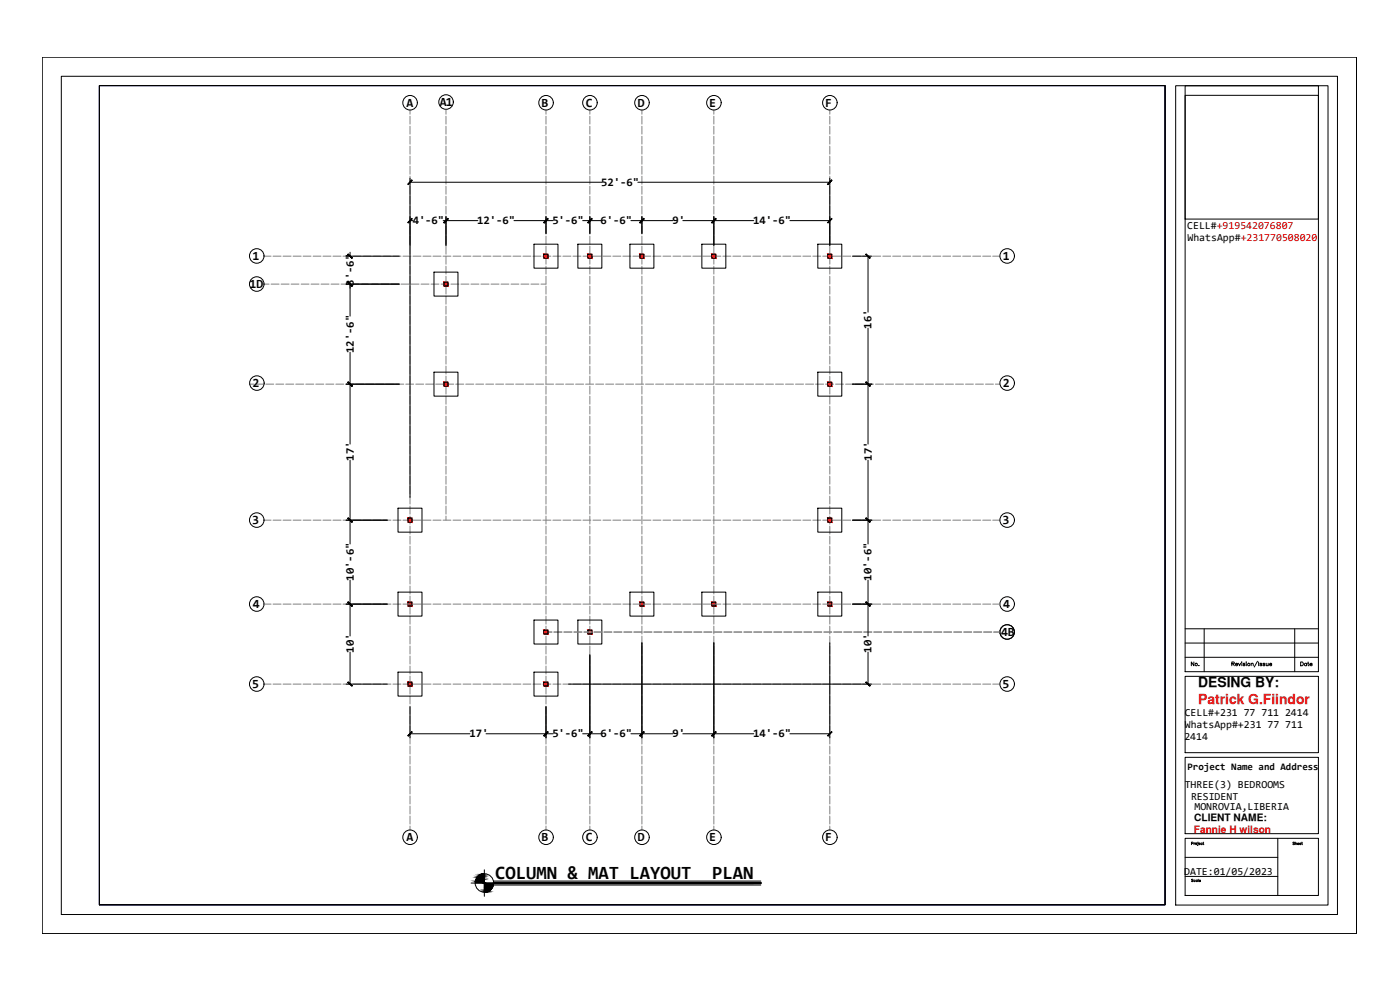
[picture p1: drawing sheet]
<svg xmlns="http://www.w3.org/2000/svg" width="420mm" height="297mm" viewBox="0 0 420 297" stroke-linecap="round" stroke-linejoin="round" font-family="sans-serif">
<!-- layer: A-WIN-SCH -->
<path d="M148.6 265.1h77.5" fill="none" stroke="#000" stroke-width=".3"/>
<!-- layer: 0 -->
<g fill="#000" stroke="#000" stroke-width=".3">
<path d="M144.9 262.2h.5zM145.4 267.6h.9z"/>
<path d="M123.6 54l-1.1 1.4 1.2-1.3zM123.6 54l-1.1 1.4-.1-.2z"/>
<path d="M248.4 55.2l.1 .2 1.1-1.4zM249.6 54l.1 .1-1.2 1.3z"/>
<path d="M104.5 76.2l-.1 .1 1.3 1.1zM104.4 76.3l1.3 1.1-.1 .1z"/>
<path d="M123.6 65.6l-1.1 1.3 1.2-1.2zM122.4 66.7l1.2-1.1-1.1 1.3z"/>
<path d="M133.2 66.7l.1 .2 1.1-1.3zM134.4 65.6l.1 .1-1.2 1.2z"/>
<path d="M134.4 65.6l-1.1 1.3 1.2-1.2zM133.2 66.7l1.2-1.1-1.1 1.3z"/>
<path d="M163.2 66.7l.1 .2 1.1-1.3zM164.4 65.6l.1 .1-1.2 1.2z"/>
<path d="M164.4 65.6l-1.1 1.3 1.2-1.2zM164.4 65.6l-1.1 1.3-.1-.2z"/>
<path d="M176.4 66.7l.1 .2 1.1-1.3zM177.6 65.6l.1 .1-1.2 1.2z"/>
<path d="M177.6 65.6l-1.1 1.3 1.2-1.2zM177.6 65.6l-1.1 1.3-.1-.2z"/>
<path d="M192 66.7l.1 .2 1.1-1.3zM193.2 65.6l.1 .1-1.2 1.2z"/>
<path d="M193.2 65.6l-1.1 1.3 1.2-1.2zM192 66.7l1.2-1.1-1.1 1.3z"/>
<path d="M213.6 66.7l.1 .2 1.1-1.3zM214.8 65.6l.1 .1-1.2 1.2z"/>
<path d="M214.8 65.6l-1.1 1.3 1.2-1.2zM213.6 66.7l1.2-1.1-1.1 1.3z"/>
<path d="M248.4 66.7l.1 .2 1.1-1.3zM249.6 65.6l.1 .1-1.2 1.2z"/>
<path d="M259.8 76.3l1.2 1.2 .1-.1zM260 76.2l1.1 1.2-1.3-1.1z"/>
<path d="M104.4 84.7l1.2 1.2 .1-.1zM104.4 84.7l.1-.1 1.2 1.2z"/>
<path d="M104.4 84.7l1.2 1.2 .1-.1zM104.4 84.7l.1-.1 1.2 1.2z"/>
<path d="M104.4 114.7l1.3 1.1-1.2-1.2zM104.4 114.7l1.3 1.1-.1 .1z"/>
<path d="M104.4 114.7l1.2 1.2 .1-.1zM104.4 114.7l.1-.1 1.2 1.2z"/>
<path d="M260 114.6l-.2 .1 1.3 1.1zM259.8 114.7l1.3 1.1-.1 .1z"/>
<path d="M259.8 114.7l1.2 1.2 .1-.1zM259.8 114.7l.2-.1 1.1 1.2z"/>
<path d="M104.5 155.4l-.1 .1 1.3 1.1zM104.4 155.5l1.3 1.1-.1 .1z"/>
<path d="M104.4 155.5l1.2 1.2 .1-.1zM104.4 155.5l.1-.1 1.2 1.2z"/>
<path d="M260 155.4l-.2 .1 1.3 1.1zM259.8 155.5l1.3 1.1-.1 .1z"/>
<path d="M259.8 155.5l1.2 1.2 .1-.1zM260 155.4l1.1 1.2-1.3-1.1z"/>
<path d="M104.5 180.6l-.1 .1 1.3 1.1zM104.4 180.7l1.3 1.1-.1 .1z"/>
<path d="M104.4 180.7l1.2 1.2 .1-.1zM104.4 180.7l.1-.1 1.2 1.2z"/>
<path d="M260 180.6l-.2 .1 1.3 1.1zM259.8 180.7l1.3 1.1-.1 .1z"/>
<path d="M259.8 180.7l1.2 1.2 .1-.1zM259.8 180.7l.2-.1 1.1 1.2z"/>
<path d="M104.5 204.6l-.1 .1 1.3 1.1zM104.4 204.7l1.3 1.1-.1 .1z"/>
<path d="M123.6 219.5l-1.1 1.3 1.2-1.1zM122.4 220.7l1.2-1.2-1.1 1.3z"/>
<path d="M164.4 219.5l-1.1 1.3 1.2-1.1zM164.4 219.5l-1.1 1.3-.1-.1z"/>
<path d="M177.6 219.5l-1.1 1.3 1.2-1.1zM177.6 219.5l-1.1 1.3-.1-.1z"/>
<path d="M193.2 219.5l-1.1 1.3 1.2-1.1zM192 220.7l1.2-1.2-1.1 1.3z"/>
<path d="M214.8 219.5l-1.1 1.3 1.2-1.1zM213.6 220.7l1.2-1.2-1.1 1.3z"/>
<path d="M260 204.6l-.2 .1 1.3 1.1zM259.8 204.7l1.3 1.1-.1 .1z"/>
<path d="M163.2 220.7l.1 .1 1.1-1.3zM164.4 219.5l.1 .2-1.2 1.1z"/>
<path d="M177.6 219.5l-1.2 1.2 .1 .1zM177.6 219.5l.1 .2-1.2 1.1z"/>
<path d="M192 220.7l.1 .1 1.1-1.3zM193.2 219.5l.1 .2-1.2 1.1z"/>
<path d="M213.6 220.7l.1 .1 1.1-1.3zM214.8 219.5l.1 .2-1.2 1.1z"/>
<path d="M248.4 220.7l.1 .1 1.1-1.3zM249.6 219.5l.1 .2-1.2 1.1z"/>
<path d="M144.9 262.2l.5 .2v-.2zM144.3 262.4l.6-.2 .5 .2z"/>
<path d="M144.3 262.4l1.1 .2v-.2zM143.8 262.6l.5-.2 1.1 .2z"/>
<path d="M143.8 262.6l1.6 .4v-.4zM143.4 263l.4-.4 1.6 .4z"/>
<path d="M143.4 263l2 .4v-.4zM143.4 263l2 .4h-2.3z"/>
<path d="M143.1 263.4l2.3 .5v-.5zM143.1 263.4l2.3 .5h-2.6z"/>
<path d="M142.8 263.9l2.6 .5v-.5zM142.8 263.9l2.6 .5h-2.8z"/>
<path d="M142.6 264.4l2.8 .6v-.6zM142.6 264.4l2.8 .6h-2.8z"/>
<path d="M145.4 267.6l.5 .1zM145.4 267.7h.5z"/>
<path d="M145.4 267.4l.9 .2 .5-.2zM145.4 267.4l.9 .2h-.9z"/>
<path d="M145.4 267.1l1.4 .3 .4-.3zM145.4 267.1l1.4 .3h-1.4z"/>
<path d="M145.4 266.7l1.8 .4 .3-.4zM145.4 266.7l1.8 .4h-1.8z"/>
<path d="M145.4 266.3l2.1 .4 .3-.4zM145.4 266.3l2.1 .4h-2.1z"/>
<path d="M145.4 265.9l2.4 .4 .2-.4zM145.4 265.9l2.4 .4h-2.4z"/>
<path d="M145.4 265.4l2.6 .5 .1-.5zM145.4 265.4l2.6 .5h-2.6z"/>
<path d="M145.4 265l2.7 .4 .1-.4zM145.4 265l2.7 .4h-2.7z"/>
</g>
<g fill="none" stroke="#000" stroke-width=".3">
<path d="M12.7 17.2h394.4v262.9h-394.4zM18.4 22.9h383v251.5h-383zM352.8 25.7h45.8v245.9h-45.8zM355.7 28.6h40v172.9h-40zM355.7 188.7h40M355.7 192.9h40M355.7 197.2h40M358.3 198.6v1.2l-.8-1.2v1.2M359.8 199.7h.1M361.4 188.7v12.8M369.7 199.2l.7-.1v-.4l-.7-.1v1.2M370.1 199.2l.3 .6"/>
<path d="M370.8 199.3h.6a.38 .38 0 0 0-.6-.1 .38 .38 0 0 0 0 .6 .38 .38 0 0 0 .6-.2M371.7 199l.3 .8 .3-.8M372.6 198.7h.1M372.7 199.1v.7M373.7 199.2l-.2-.2-.4 .2 .6 .3-.1 .2-.5-.1M374 198.7h.1M374 199.1v.7M375.5 199.2l.4-.2 .2 .8M375.5 199v.8M377.4 198.4l-1 1.7M377.7 198.6v1.2M378.7 199.2l-.2-.2-.4 .2 .6 .3v.2l-.6-.1"/>
<path d="M379.6 199.2l-.2-.2-.4 .2 .6 .3v.2l-.6-.1M380 199l.1 .7 .5-.2M380.6 199v.8M381 199.3h.7a.34 .34 0 0 0-.4-.3 .34 .34 0 0 0-.3 .3l.2 .4 .5-.1M388.6 188.7v12.8M390.3 198.6h.5a.61 .61 0 0 1 .4 .6 .61 .61 0 0 1-.4 .6h-.5zM392.1 199.2a.37 .37 0 0 0-.5-.1 .37 .37 0 0 0 0 .6 .37 .37 0 0 0 .5-.1M392.1 199v.8M392.4 199h.4M392.6 198.6v.9l.3 .3M393.1 199.3h.7a.38 .38 0 0 0-.5-.2 .38 .38 0 0 0-.2 .5 .38 .38 0 0 0 .6 .1l.1-.1M355.7 202.9h40v22.9h-40z"/>
<path d="M355.7 227.2h40v22.9h-40zM355.7 251.5h40v17.2h-40zM355.7 257.2h27.8M357.6 253.1h.4v-.3l-.4-.1v.7M358.3 252.9v.5M358.6 252.9l-.3 .2M359.5 252.7h.1M359.5 253v.6l-.1 .1M359.8 253.1h.4v-.1a.24 .24 0 0 0-.4 0 .24 .24 0 0 0 .1 .4 .24 .24 0 0 0 .3-.1M360.8 253.1a.23 .23 0 0 0-.3-.1 .23 .23 0 0 0 0 .4 .23 .23 0 0 0 .3-.1M361 252.9h.3M361.1 252.7l.2 .7"/>
<path d="M383.5 251.5v17.2M388.5 252.8l-.4-.1v.3l.4 .3h-.5M388.7 253.1l.4-.1 .1 .4M388.7 252.7v.7M389.4 253.1h.4l-.1-.1a.24 .24 0 0 0-.3 0 .24 .24 0 0 0 .1 .4 .24 .24 0 0 0 .3-.1M390 253.1h.4v-.1a.24 .24 0 0 0-.4 0 .24 .24 0 0 0 .1 .4 .24 .24 0 0 0 .3-.1M390.6 252.9h.3M390.7 252.7l.2 .7M141.4 265h6.8M145.4 261v7.9M148.2 265.5h80.1M148.2 264.4h80.1"/>
<path d="M355.7 263h27.8M358 263.9h-.4l.4 .5h-.4M358.7 264.1h-.1a.25 .25 0 0 0-.3 0 .25 .25 0 0 0 0 .4 .25 .25 0 0 0 .4-.1M359.3 264.1a.25 .25 0 0 0-.4 0 .25 .25 0 0 0 .1 .4 .25 .25 0 0 0 .3-.1M359.3 264.1v.4M359.6 263.8v.7M359.9 264.3h.4l-.1-.2a.24 .24 0 0 0-.3 .3 .24 .24 0 0 0 .4 0"/>
<circle cx="359" cy="199.4" r=".37"/>
<circle cx="374.8" cy="199.4" r=".37"/>
<circle cx="359" cy="253.2" r=".24"/>
<circle cx="145.4" cy="264.9" r="2.77"/>
</g>
<path d="M148.2 265h80.1" fill="none" stroke="#000" stroke-width=".72"/>
<!-- layer: A-G-BEAM -->
<g fill="none" stroke="#808080" stroke-width=".3">
<path d="M123 33v1.3M123 34.9v2.3M123 37.9v2.3M133.8 33v1.3M133.8 34.9v2.3M133.8 37.9v2.3M163.9 33v1.3M163.9 34.9v2.3M163.9 37.9v2.3M177 33v1.3M177 34.9v2.3M177 37.9v2.3"/>
<path d="M192.6 33v1.3M192.6 34.9v2.3M192.6 37.9v2.3M214.2 33v1.3M214.2 34.9v2.3M214.2 37.9v2.3M249 33v1.3M249 34.9v2.3M249 37.9v2.3M123 40.9v2.4M123 43.8v2.5M123 46.8v2.5"/>
<path d="M123 49.9v2.4M123 52.9v2.4M123 55.9v2.4M123 58.9v2.3M133.8 40.9v2.4M133.8 43.8v2.5M133.8 46.8v2.5M133.8 49.9v2.4M133.8 52.9v2.4M133.8 55.9v2.4M133.8 58.9v2.3M163.9 40.9v2.4"/>
<path d="M163.9 43.8v2.5M163.9 46.8v2.5M163.9 49.9v2.4M163.9 52.9v2.4M163.9 55.9v2.4M163.9 58.9v2.3M177 40.9v2.4M177 43.8v2.5M177 46.8v2.5M177 49.9v2.4M177 52.9v2.4M177 55.9v2.4"/>
<path d="M177 58.9v2.3M192.6 40.9v2.4M192.6 43.8v2.5M192.6 46.8v2.5M192.6 49.9v2.4M192.6 52.9v2.4M192.6 55.9v2.4M192.6 58.9v2.3M214.2 40.9v2.4M214.2 43.8v2.5M214.2 46.8v2.5M214.2 49.9v2.4"/>
<path d="M214.2 52.9v2.4M214.2 55.9v2.4M214.2 58.9v2.3M249 40.9v2.4M249 43.8v2.5M249 46.8v2.5M249 49.9v2.4M249 52.9v2.4M249 55.9v2.4M249 58.9v2.3M79.2 76.9h2.2M81.9 76.9h2.5"/>
<path d="M84.9 76.9h2.5M88 76.9h2.4M91 76.9h2.3M94 76.9h2.3M96.9 76.9h2.4M99.9 76.9h2.4M102.9 76.9h2.5M105.9 76.9h2.5M109 76.9h2.4M112 76.9h2.3M115 76.9h2.3M117.9 76.9h2.4"/>
<path d="M120.9 76.9h2.4M123 61.9v2.3M123 64.8v2.5M123 67.8v2.5M123 70.9v2.4M123 73.9v2.4M123 76.9v2.4M123 79.9v2.3M123.9 76.9h2.5M126.9 76.9h2.5M129.9 76.9h2.5M133 76.9h2.3"/>
<path d="M133.8 61.9v2.3M133.8 64.8v2.5M133.8 67.8v2.5M133.8 70.9v2.4M133.8 73.9v2.4M133.8 76.9v2.4M133.8 79.9v2.3M136 76.9h2.3M139 76.9h2.3M141.9 76.9h2.4M144.9 76.9h2.4M147.9 76.9h2.5"/>
<path d="M150.9 76.9h2.5M154 76.9h2.3M157 76.9h2.3M160 76.9h2.3M162.9 76.9h2.4M163.9 61.9v2.3M163.9 64.8v2.5M163.9 67.8v2.5M163.9 70.9v2.4M163.9 73.9v2.4M163.9 76.9v2.4M163.9 79.9v2.3"/>
<path d="M165.9 76.9h2.4M168.9 76.9h2.5M171.9 76.9h2.5M174.9 76.9h2.4M177 61.9v2.3M177 64.8v2.5M177 67.8v2.5M177 70.9v2.4M177 73.9v2.4M177 76.9v2.4M177 79.9v2.3M178 76.9h2.3"/>
<path d="M181 76.9h2.3M183.9 76.9h2.4M186.9 76.9h2.4M189.9 76.9h2.4M192.6 61.9v2.3M192.6 64.8v2.5M192.6 67.8v2.5M192.6 70.9v2.4M192.6 73.9v2.4M192.6 76.9v2.4M192.6 79.9v2.3M192.9 76.9h2.5"/>
<path d="M195.9 76.9h2.5M199 76.9h2.3M202 76.9h2.3M204.9 76.9h2.4M207.9 76.9h2.4M210.9 76.9h2.4M213.9 76.9h2.5M214.2 61.9v2.3M214.2 64.8v2.5M214.2 67.8v2.5M214.2 70.9v2.4M214.2 73.9v2.4"/>
<path d="M214.2 76.9v2.4M214.2 79.9v2.3M216.9 76.9h2.5M219.9 76.9h2.4M223 76.9h2.3M225.9 76.9h2.4M228.9 76.9h2.4M231.9 76.9h2.4M234.9 76.9h2.4M237.9 76.9h2.5M240.9 76.9h2.4M244 76.9h2.3"/>
<path d="M246.9 76.9h2.4M249 61.9v2.3M249 64.8v2.5M249 67.8v2.5M249 70.9v2.4M249 73.9v2.4M249 76.9v2.4M249 79.9v2.3M249.9 76.9h2.4M252.9 76.9h2.4M255.9 76.9h2.4M258.9 76.9h2.5"/>
<path d="M261.9 76.9h2.4M265 76.9h2.3M267.9 76.9h2.4M270.9 76.9h2.4M273.9 76.9h2.4M276.9 76.9h2.4M279.9 76.9h2.4M282.9 76.9h2.4M285.9 76.9h2.4M288.9 76.9h2.4M291.9 76.9h2.4M294.9 76.9h2.4"/>
<path d="M297.9 76.9h2.1M79.2 85.2h1.6M81.4 85.2h2.4M84.4 85.2h2.4M87.4 85.2h2.3M90.4 85.2h2.3M93.3 85.2h2.4M96.3 85.2h2.4M99.3 85.2h2.5M102.3 85.2h2.5M105.4 85.2h2.4M108.4 85.2h2.3"/>
<path d="M111.4 85.2h2.3M114.3 85.2h2.4M117.3 85.2h2.4M120.3 85.2h2.5M123 82.9v2.3M123 85.8v2.5M123 88.8v2.5M123 91.8v2.5M123 94.9v2.4M123 97.9v2.4M123.3 85.2h2.5M126.4 85.2h2.4"/>
<path d="M129.4 85.2h2.3M132.4 85.2h2.3M133.8 82.9v2.3M133.8 85.8v2.5M133.8 88.8v2.5M133.8 91.8v2.5M133.8 94.9v2.4M133.8 97.9v2.4M135.3 85.2h2.4M138.3 85.2h2.4M141.3 85.2h2.4M144.3 85.2h2.5"/>
<path d="M147.3 85.2h2.5M150.4 85.2h2.3M153.4 85.2h2.3M156.3 85.2h2.4M159.3 85.2h2.4M163.9 82.9v2.3h-1.6M163.9 85.8v2.5M163.9 88.8v2.5M163.9 91.8v2.5M163.9 94.9v2.4M163.9 97.9v2.4M177 82.9v2.3"/>
<path d="M177 85.8v2.5M177 88.8v2.5M177 91.8v2.5M177 94.9v2.4M177 97.9v2.4M192.6 82.9v2.3M192.6 85.8v2.5M192.6 88.8v2.5M192.6 91.8v2.5M192.6 94.9v2.4M192.6 97.9v2.4M214.2 82.9v2.3"/>
<path d="M214.2 85.8v2.5M214.2 88.8v2.5M214.2 91.8v2.5M214.2 94.9v2.4M214.2 97.9v2.4M249 82.9v2.3M249 85.8v2.5M249 88.8v2.5M249 91.8v2.5M249 94.9v2.4M249 97.9v2.4M74.9 115.3h1.3"/>
<path d="M76.8 115.3h2.4M79.8 115.3h2.4M82.8 115.3h2.4M85.8 115.3h2.4M88.8 115.3h2.4M91.8 115.3h2.4M94.8 115.3h2.4M97.8 115.3h2.4M100.8 115.3h2.4M103.8 115.3h2.4M106.8 115.3h2.4M109.8 115.3h2.4"/>
<path d="M112.8 115.3h2.4M115.8 115.3h2.4M118.8 115.3h2.4M121.8 115.3h2.3M123 100.9v2.3M123 103.9v2.3M123 106.8v2.4M123 109.8v2.5M123 112.8v2.5M123 115.9v2.4M123 118.9v2.4M124.8 115.3h2.4"/>
<path d="M127.7 115.3h2.5M130.8 115.3h2.4M133.8 115.3h2.4M133.8 100.9v2.3M133.8 103.9v2.3M133.8 106.8v2.4M133.8 109.8v2.5M133.8 112.8v2.5M133.8 115.9v2.4M133.8 118.9v2.4M136.8 115.3h2.4M139.8 115.3h2.4"/>
<path d="M142.8 115.3h2.3M145.8 115.3h2.4M148.7 115.3h2.5M151.8 115.3h2.4M154.8 115.3h2.4M157.8 115.3h2.4M160.8 115.3h2.4M163.8 115.3h2.3M163.9 100.9v2.3M163.9 103.9v2.3M163.9 106.8v2.4M163.9 109.8v2.5"/>
<path d="M163.9 112.8v2.5M163.9 115.9v2.4M163.9 118.9v2.4M166.8 115.3h2.3M169.7 115.3h2.5M172.7 115.3h2.5M175.8 115.3h2.4M177 100.9v2.3M177 103.9v2.3M177 106.8v2.4M177 109.8v2.5M177 112.8v2.5"/>
<path d="M177 115.9v2.4M177 118.9v2.4M178.8 115.3h2.4M181.8 115.3h2.4M184.8 115.3h2.3M187.8 115.3h2.3M190.7 115.3h2.5M192.6 100.9v2.3M192.6 103.9v2.3M192.6 106.8v2.4M192.6 109.8v2.5M192.6 112.8v2.5"/>
<path d="M192.6 115.9v2.4M192.6 118.9v2.4M193.7 115.3h2.5M196.8 115.3h2.4M199.8 115.3h2.4M202.8 115.3h2.4M205.8 115.3h2.3M208.8 115.3h2.3M211.7 115.3h2.5M214.2 100.9v2.3M214.2 103.9v2.3M214.2 106.8v2.4"/>
<path d="M214.2 109.8v2.5M214.2 112.8v2.5M214.2 115.9v2.4M214.2 118.9v2.4M214.7 115.3h2.5M217.7 115.3h2.5M220.8 115.3h2.4M223.8 115.3h2.4M226.8 115.3h2.3M229.8 115.3h2.3M232.7 115.3h2.4M235.7 115.3h2.5"/>
<path d="M238.7 115.3h2.5M241.8 115.3h2.4M244.8 115.3h2.4M247.8 115.3h2.3M249 100.9v2.3M249 103.9v2.3M249 106.8v2.4M249 109.8v2.5M249 112.8v2.5M249 115.9v2.4M249 118.9v2.4M250.8 115.3h2.3"/>
<path d="M253.8 115.3h2.3M256.7 115.3h2.5M259.7 115.3h2.5M262.7 115.3h2.5M265.8 115.3h2.4M268.8 115.3h2.3M271.8 115.3h2.3M274.8 115.3h2.3M277.7 115.3h2.4M280.7 115.3h2.5M283.7 115.3h2.5M286.8 115.3h2.4"/>
<path d="M289.8 115.3h2.3M292.8 115.3h2.3M295.8 115.3h2.3M298.7 115.3h1.3M123 121.9v2.3M123 124.9v2.3M123 127.9v2.3M123 130.8v2.5M123 133.8v2.5M123 136.8v2.5M123 139.9v2.4M133.8 121.9v2.3"/>
<path d="M133.8 124.9v2.3M133.8 127.9v2.3M133.8 130.8v2.5M133.8 133.8v2.5M133.8 136.8v2.5M133.8 139.9v2.4M163.9 121.9v2.3M163.9 124.9v2.3M163.9 127.9v2.3M163.9 130.8v2.5M163.9 133.8v2.5M163.9 136.8v2.5"/>
<path d="M163.9 139.9v2.4M177 121.9v2.3M177 124.9v2.3M177 127.9v2.3M177 130.8v2.5M177 133.8v2.5M177 136.8v2.5M177 139.9v2.4M192.6 121.9v2.3M192.6 124.9v2.3M192.6 127.9v2.3M192.6 130.8v2.5"/>
<path d="M192.6 133.8v2.5M192.6 136.8v2.5M192.6 139.9v2.4M214.2 121.9v2.3M214.2 124.9v2.3M214.2 127.9v2.3M214.2 130.8v2.5M214.2 133.8v2.5M214.2 136.8v2.5M214.2 139.9v2.4M249 121.9v2.3M249 124.9v2.3"/>
<path d="M249 127.9v2.3M249 130.8v2.5M249 133.8v2.5M249 136.8v2.5M249 139.9v2.4M79.2 156.1h2.2M81.9 156.1h2.5M84.9 156.1h2.5M88 156.1h2.4M91 156.1h2.3M94 156.1h2.3M96.9 156.1h2.4"/>
<path d="M99.9 156.1h2.4M102.9 156.1h2.5M105.9 156.1h2.5M109 156.1h2.4M112 156.1h2.3M115 156.1h2.3M117.9 156.1h2.4M120.9 156.1h2.4M123 142.9v2.4M123 145.9v2.3M123 148.9v2.3M123 151.8v2.4"/>
<path d="M123 154.8v2.5M123 157.8v2.5M123.9 156.1h2.5M126.9 156.1h2.5M129.9 156.1h2.5M133 156.1h2.3M133.8 142.9v2.4M133.8 145.9v2.3M133.8 148.9v2.3M133.8 151.8v2.4M133.8 154.8v1.3M136 156.1h2.3"/>
<path d="M139 156.1h2.3M141.9 156.1h2.4M144.9 156.1h2.4M147.9 156.1h2.5M150.9 156.1h2.5M154 156.1h2.3M157 156.1h2.3M160 156.1h2.3M162.9 156.1h2.4M163.9 142.9v2.4M163.9 145.9v2.3M163.9 148.9v2.3"/>
<path d="M163.9 151.8v2.4M163.9 154.8v2.5M163.9 157.8v2.5M165.9 156.1h2.4M168.9 156.1h2.5M171.9 156.1h2.5M174.9 156.1h2.4M177 142.9v2.4M177 145.9v2.3M177 148.9v2.3M177 151.8v2.4M177 154.8v2.5"/>
<path d="M177 157.8v2.5M178 156.1h2.3M181 156.1h2.3M183.9 156.1h2.4M186.9 156.1h2.4M189.9 156.1h2.4M192.6 142.9v2.4M192.6 145.9v2.3M192.6 148.9v2.3M192.6 151.8v2.4M192.6 154.8v2.5M192.6 157.8v2.5"/>
<path d="M192.9 156.1h2.5M195.9 156.1h2.5M199 156.1h2.3M202 156.1h2.3M204.9 156.1h2.4M207.9 156.1h2.4M210.9 156.1h2.4M213.9 156.1h2.5M214.2 142.9v2.4M214.2 145.9v2.3M214.2 148.9v2.3M214.2 151.8v2.4"/>
<path d="M214.2 154.8v2.5M214.2 157.8v2.5M216.9 156.1h2.5M219.9 156.1h2.4M223 156.1h2.3M225.9 156.1h2.4M228.9 156.1h2.4M231.9 156.1h2.4M234.9 156.1h2.4M237.9 156.1h2.5M240.9 156.1h2.4M244 156.1h2.3"/>
<path d="M246.9 156.1h2.4M249 142.9v2.4M249 145.9v2.3M249 148.9v2.3M249 151.8v2.4M249 154.8v2.5M249 157.8v2.5M249.9 156.1h2.4M252.9 156.1h2.4M255.9 156.1h2.4M258.9 156.1h2.5M261.9 156.1h2.4"/>
<path d="M265 156.1h2.3M267.9 156.1h2.4M270.9 156.1h2.4M273.9 156.1h2.4M276.9 156.1h2.4M279.9 156.1h2.4M282.9 156.1h2.4M285.9 156.1h2.4M288.9 156.1h2.4M291.9 156.1h2.4M294.9 156.1h2.4M297.9 156.1h2.1"/>
<path d="M123 160.9v2.4M123 163.9v2.4M123 166.9v2.3M123 169.9v2.3M123 172.8v2.4M123 175.8v2.5M123 178.8v2.5M163.9 160.9v2.4M163.9 163.9v2.4M163.9 166.9v2.3M163.9 169.9v2.3M163.9 172.8v2.4"/>
<path d="M163.9 175.8v2.5M163.9 178.8v2.5M177 160.9v2.4M177 163.9v2.4M177 166.9v2.3M177 169.9v2.3M177 172.8v2.4M177 175.8v2.5M177 178.8v2.5M192.6 160.9v2.4M192.6 163.9v2.4M192.6 166.9v2.3"/>
<path d="M192.6 169.9v2.3M192.6 172.8v2.4M192.6 175.8v2.5M192.6 178.8v2.5M214.2 160.9v2.4M214.2 163.9v2.4M214.2 166.9v2.3M214.2 169.9v2.3M214.2 172.8v2.4M214.2 175.8v2.5M214.2 178.8v2.5M249 160.9v2.4"/>
<path d="M249 163.9v2.4M249 166.9v2.3M249 169.9v2.3M249 172.8v2.4M249 175.8v2.5M249 178.8v2.5M79.2 181.3h2.2M81.9 181.3h2.5M84.9 181.3h2.5M88 181.3h2.4M91 181.3h2.3M94 181.3h2.3"/>
<path d="M96.9 181.3h2.4M99.9 181.3h2.4M102.9 181.3h2.5M105.9 181.3h2.5M109 181.3h2.4M112 181.3h2.3M115 181.3h2.3M117.9 181.3h2.4M120.9 181.3h2.4M123 181.8v2.5M123 184.9v2.4M123 187.9v2.3"/>
<path d="M123 190.9v2.3M123 193.8v2.4M123 196.8v2.4M123 199.8v2.5M123.9 181.3h2.5M126.9 181.3h2.5M129.9 181.3h2.5M133 181.3h2.3M136 181.3h2.3M139 181.3h2.3M141.9 181.3h2.4M144.9 181.3h2.4"/>
<path d="M147.9 181.3h2.5M150.9 181.3h2.5M154 181.3h2.3M157 181.3h2.3M160 181.3h2.3M162.9 181.3h2.4M163.9 181.8v2.5M163.9 184.9v2.4M163.9 187.9v2.3M163.9 190.9v2.3M163.9 193.8v2.4M163.9 196.8v2.4"/>
<path d="M163.9 199.8v2.5M163.9 189.6h1.7M165.9 181.3h2.4M166.2 189.6h2.4M168.9 181.3h2.5M169.2 189.6h2.4M171.9 181.3h2.5M172.2 189.6h2.5M174.9 181.3h2.4M175.2 189.6h2.5M177 181.8v2.5M177 184.9v2.4"/>
<path d="M177 187.9v2.3M177 190.9v2.3M177 193.8v2.4M177 196.8v2.4M177 199.8v2.5M178 181.3h2.3M178.3 189.6h2.3M181 181.3h2.3M181.3 189.6h2.3M183.9 181.3h2.4M184.2 189.6h2.4M186.9 181.3h2.4"/>
<path d="M187.2 189.6h2.4M189.9 181.3h2.4M190.2 189.6h2.4M192.6 181.8v2.5M192.6 184.9v2.4M192.6 187.9v2.3M192.6 190.9v2.3M192.6 193.8v2.4M192.6 196.8v2.4M192.6 199.8v2.5M192.9 181.3h2.5M193.2 189.6h2.5"/>
<path d="M195.9 181.3h2.5M196.2 189.6h2.5M199 181.3h2.3M199.2 189.6h2.4M202 181.3h2.3M202.3 189.6h2.3M204.9 181.3h2.4M205.2 189.6h2.4M207.9 181.3h2.4M208.2 189.6h2.4M210.9 181.3h2.4M211.2 189.6h2.4"/>
<path d="M213.9 181.3h2.5M214.2 181.8v2.5M214.2 184.9v2.4M214.2 187.9v2.3M214.2 190.9v2.3M214.2 193.8v2.4M214.2 196.8v2.4M214.2 199.8v2.5M214.2 189.6h2.4M216.9 181.3h2.5M217.2 189.6h2.5M219.9 181.3h2.4"/>
<path d="M220.2 189.6h2.4M223 181.3h2.3M223.3 189.6h2.3M225.9 181.3h2.4M226.2 189.6h2.4M228.9 181.3h2.4M229.2 189.6h2.4M231.9 181.3h2.4M232.2 189.6h2.4M234.9 181.3h2.4M235.2 189.6h2.4M237.9 181.3h2.5"/>
<path d="M238.2 189.6h2.5M240.9 181.3h2.4M241.2 189.6h2.4M244 181.3h2.3M244.2 189.6h2.4M246.9 181.3h2.4M247.3 189.6h2.3M249 181.8v2.5M249 184.9v2.4M249 187.9v2.3M249 190.9v2.3M249 193.8v2.4"/>
<path d="M249 196.8v2.4M249 199.8v2.5M249.9 181.3h2.4M250.2 189.6h2.4M252.9 181.3h2.4M253.2 189.6h2.4M255.9 181.3h2.4M256.2 189.6h2.4M258.9 181.3h2.5M259.2 189.6h2.4M261.9 181.3h2.4M262.2 189.6h2.4"/>
<path d="M265 181.3h2.3M265.2 189.6h2.4M267.9 181.3h2.4M268.3 189.6h2.3M270.9 181.3h2.4M271.2 189.6h2.4M273.9 181.3h2.4M274.2 189.6h2.4M276.9 181.3h2.4M277.2 189.6h2.4M279.9 181.3h2.4M280.2 189.6h2.4"/>
<path d="M282.9 181.3h2.4M283.2 189.6h2.4M285.9 181.3h2.4M286.2 189.6h2.4M288.9 181.3h2.4M289.2 189.6h2.4M291.9 181.3h2.4M292.2 189.6h2.4M294.9 181.3h2.4M295.2 189.6h2.4M297.9 181.3h2.1M298.2 189.6h1.8"/>
<path d="M79.2 205.3h2.2M81.9 205.3h2.5M84.9 205.3h2.5M88 205.3h2.4M91 205.3h2.3M94 205.3h2.3M96.9 205.3h2.4M99.9 205.3h2.4M102.9 205.3h2.5M105.9 205.3h2.5M109 205.3h2.4M112 205.3h2.3"/>
<path d="M115 205.3h2.3M117.9 205.3h2.4M120.9 205.3h2.4M123 202.8v2.5M123 205.9v2.4M123 208.9v2.3M123 211.9v2.3M123 214.9v2.3M123 217.8v2.4M123.9 205.3h2.5M126.9 205.3h2.5M129.9 205.3h2.5"/>
<path d="M133 205.3h2.3M136 205.3h2.3M139 205.3h2.3M141.9 205.3h2.4M144.9 205.3h2.4M147.9 205.3h2.5M150.9 205.3h2.5M154 205.3h2.3M157 205.3h2.3M160 205.3h2.3M162.9 205.3h2.4M163.9 202.8v2.5"/>
<path d="M163.9 205.9v2.4M163.9 208.9v2.3M163.9 211.9v2.3M163.9 214.9v2.3M163.9 217.8v2.4M165.9 205.3h2.4M168.9 205.3h2.5M171.9 205.3h2.5M174.9 205.3h2.4M177 202.8v2.5M177 205.9v2.4M177 208.9v2.3"/>
<path d="M177 211.9v2.3M177 214.9v2.3M177 217.8v2.4M178 205.3h2.3M181 205.3h2.3M183.9 205.3h2.4M186.9 205.3h2.4M189.9 205.3h2.4M192.6 202.8v2.5M192.6 205.9v2.4M192.6 208.9v2.3M192.6 211.9v2.3"/>
<path d="M192.6 214.9v2.3M192.6 217.8v2.4M192.9 205.3h2.5M195.9 205.3h2.5M199 205.3h2.3M202 205.3h2.3M204.9 205.3h2.4M207.9 205.3h2.4M210.9 205.3h2.4M213.9 205.3h2.5M214.2 202.8v2.5M214.2 205.9v2.4"/>
<path d="M214.2 208.9v2.3M214.2 211.9v2.3M214.2 214.9v2.3M214.2 217.8v2.4M216.9 205.3h2.5M219.9 205.3h2.4M223 205.3h2.3M225.9 205.3h2.4M228.9 205.3h2.4M231.9 205.3h2.4M234.9 205.3h2.4M237.9 205.3h2.5"/>
<path d="M240.9 205.3h2.4M244 205.3h2.3M246.9 205.3h2.4M249 202.8v2.5M249 205.9v2.4M249 208.9v2.3M249 211.9v2.3M249 214.9v2.3M249 217.8v2.4M249.9 205.3h2.4M252.9 205.3h2.4M255.9 205.3h2.4"/>
<path d="M258.9 205.3h2.5M261.9 205.3h2.4M265 205.3h2.3M267.9 205.3h2.4M270.9 205.3h2.4M273.9 205.3h2.4M276.9 205.3h2.4M279.9 205.3h2.4M282.9 205.3h2.4M285.9 205.3h2.4M288.9 205.3h2.4M291.9 205.3h2.4"/>
<path d="M294.9 205.3h2.4M297.9 205.3h2.1M123 220.8v2.5M123 223.8v2.5M123 226.9v2.4M123 229.9v2.4M123 232.9v2.3M123 235.9v2.3M123 238.8v2.4M163.9 220.8v2.5M163.9 223.8v2.5M163.9 226.9v2.4"/>
<path d="M163.9 229.9v2.4M163.9 232.9v2.3M163.9 235.9v2.3M163.9 238.8v2.4M177 220.8v2.5M177 223.8v2.5M177 226.9v2.4M177 229.9v2.4M177 232.9v2.3M177 235.9v2.3M177 238.8v2.4M192.6 220.8v2.5"/>
<path d="M192.6 223.8v2.5M192.6 226.9v2.4M192.6 229.9v2.4M192.6 232.9v2.3M192.6 235.9v2.3M192.6 238.8v2.4M214.2 220.8v2.5M214.2 223.8v2.5M214.2 226.9v2.4M214.2 229.9v2.4M214.2 232.9v2.3M214.2 235.9v2.3"/>
<path d="M214.2 238.8v2.4M249 220.8v2.5M249 223.8v2.5M249 226.9v2.4M249 229.9v2.4M249 232.9v2.3M249 235.9v2.3M249 238.8v2.4M123 241.8v2.4M123 244.8v2.5M123 247.8v1.2M163.9 241.8v2.4"/>
<path d="M163.9 244.8v2.5M163.9 247.8v1.2M177 241.8v2.4M177 244.8v2.5M177 247.8v1.2M192.6 241.8v2.4M192.6 244.8v2.5M192.6 247.8v1.2M214.2 241.8v2.4M214.2 244.8v2.5M214.2 247.8v1.2M249 241.8v2.4"/>
<path d="M249 244.8v2.5M249 247.8v1.2"/>
</g>
<g fill="none" stroke="#000" stroke-width=".3">
<circle cx="123.1" cy="30.8" r="2.18"/>
<circle cx="133.9" cy="30.6" r="2.18"/>
<circle cx="163.9" cy="30.8" r="2.18"/>
<circle cx="177" cy="30.8" r="2.18"/>
<circle cx="192.7" cy="30.8" r="2.18"/>
<circle cx="214.3" cy="30.8" r="2.18"/>
<circle cx="249.1" cy="30.8" r="2.18"/>
<circle cx="77.1" cy="76.8" r="2.18"/>
<circle cx="302.3" cy="76.8" r="2.18"/>
<circle cx="77.1" cy="85.2" r="2.18"/>
<circle cx="77.1" cy="114.9" r="2.18"/>
<circle cx="302.3" cy="114.9" r="2.18"/>
<circle cx="77.1" cy="156" r="2.18"/>
<circle cx="302.3" cy="156" r="2.18"/>
<circle cx="77.1" cy="181.2" r="2.18"/>
<circle cx="302.3" cy="181.2" r="2.18"/>
<circle cx="302.3" cy="189.6" r="2.18"/>
<circle cx="77.1" cy="205.2" r="2.18"/>
<circle cx="302.3" cy="205.2" r="2.18"/>
<circle cx="123.1" cy="251.2" r="2.18"/>
<circle cx="163.9" cy="251.2" r="2.18"/>
<circle cx="177" cy="251.2" r="2.18"/>
<circle cx="192.7" cy="251.2" r="2.18"/>
<circle cx="214.3" cy="251.2" r="2.18"/>
<circle cx="249.1" cy="251.2" r="2.18"/>
</g>
<!-- layer: A-COLS -->
<g fill="#f00" stroke="#f00" stroke-width=".3">
<path d="M133.3 84.7l1.1 1.1v-1.1zM133.3 84.7l1.1 1.1h-1.1z"/>
<path d="M133.3 114.7l1.1 1.2v-1.2zM133.3 114.7l1.1 1.2h-1.1z"/>
<path d="M122.5 155.4l1.1 1.3v-1.3zM122.5 155.4l1.1 1.3h-1.1z"/>
<path d="M122.5 180.7l1.1 1.1v-1.1zM122.5 180.7l1.1 1.1h-1.1z"/>
<path d="M122.5 204.7l1.1 1.2v-1.2zM122.5 204.7l1.1 1.2h-1.1z"/>
<path d="M163.2 204.7l1.3 1.2v-1.2zM163.2 204.7l1.3 1.2h-1.3z"/>
<path d="M248.4 180.7l1.2 1.1v-1.1zM248.4 180.7l1.2 1.1h-1.2z"/>
<path d="M213.6 180.7l1.2 1.1v-1.1zM213.6 180.7l1.2 1.1h-1.2z"/>
<path d="M192.1 180.7l1.1 1.1v-1.1zM192.1 180.7l1.1 1.1h-1.1z"/>
<path d="M248.4 155.4l1.2 1.3v-1.3zM248.4 155.4l1.2 1.3h-1.2z"/>
<path d="M248.4 114.7l1.2 1.2v-1.2zM248.4 114.7l1.2 1.2h-1.2z"/>
<path d="M248.4 76.3l1.2 1.2v-1.2zM248.4 76.3l1.2 1.2h-1.2z"/>
<path d="M213.6 76.3l1.2 1.2v-1.2zM213.6 76.3l1.2 1.2h-1.2z"/>
<path d="M192.1 76.3l1.1 1.2v-1.2zM192.1 76.3l1.1 1.2h-1.1z"/>
<path d="M176.4 76.3l1.3 1.2v-1.2zM176.4 76.3l1.3 1.2h-1.3z"/>
<path d="M163.2 76.3l1.3 1.2v-1.2zM163.2 76.3l1.3 1.2h-1.3z"/>
<path d="M176.4 189l1.3 1.2v-1.2zM176.4 189l1.3 1.2h-1.3z"/>
<path d="M163.2 189l1.3 1.2v-1.2zM163.2 189l1.3 1.2h-1.3z"/>
</g>
<g fill="none" stroke="#f00" stroke-width=".3">
<path d="M163.2 76.3h1.3v1.2h-1.3zM176.4 76.3h1.3v1.2h-1.3zM192.1 76.3h1.1v1.2h-1.1zM213.6 76.3h1.2v1.2h-1.2zM248.4 76.3h1.2v1.2h-1.2zM133.3 84.7h1.1v1.1h-1.1zM133.3 114.7h1.1v1.2h-1.1zM248.4 114.7h1.2v1.2h-1.2zM122.5 155.4h1.1v1.3h-1.1zM248.4 155.4h1.2v1.3h-1.2zM122.5 180.7h1.1v1.1h-1.1zM163.2 189h1.3v1.2h-1.3z"/>
<path d="M176.4 189h1.3v1.2h-1.3zM192.1 180.7h1.1v1.1h-1.1zM213.6 180.7h1.2v1.1h-1.2zM248.4 180.7h1.2v1.1h-1.2zM122.5 204.7h1.1v1.2h-1.1zM163.2 204.7h1.3v1.2h-1.3z"/>
</g>
<g fill="none" stroke="#000" stroke-width=".3">
<path d="M163.2 76.3h1.3v1.2h-1.3zM176.4 76.3h1.3v1.2h-1.3zM192.1 76.3h1.1v1.2h-1.1zM213.6 76.3h1.2v1.2h-1.2zM248.4 76.3h1.2v1.2h-1.2zM133.3 84.7h1.1v1.1h-1.1zM133.3 114.7h1.1v1.2h-1.1zM248.4 114.7h1.2v1.2h-1.2zM122.5 155.4h1.1v1.3h-1.1zM248.4 155.4h1.2v1.3h-1.2zM122.5 180.7h1.1v1.1h-1.1zM163.2 189h1.3v1.2h-1.3z"/>
<path d="M176.4 189h1.3v1.2h-1.3zM192.1 180.7h1.1v1.1h-1.1zM213.6 180.7h1.2v1.1h-1.2zM248.4 180.7h1.2v1.1h-1.2zM122.5 204.7h1.1v1.2h-1.1zM163.2 204.7h1.3v1.2h-1.3z"/>
</g>
<!-- layer: A-COM MAT -->
<g fill="none" stroke="#000" stroke-width=".3">
<path d="M160.3 73.3h7.2v7.2h-7.2zM173.4 73.3h7.2v7.2h-7.2zM189 73.3h7.2v7.2h-7.2zM210.6 73.3h7.2v7.2h-7.2zM245.4 73.3h7.2v7.2h-7.2zM130.2 81.6h7.2v7.2h-7.2zM130.2 111.7h7.2v7.2h-7.2zM245.4 111.7h7.2v7.2h-7.2zM119.5 152.5h7.1v7.2h-7.1zM245.4 152.5h7.2v7.2h-7.2zM119.5 177.7h7.1v7.2h-7.1zM189 177.7h7.2v7.2h-7.2z"/>
<path d="M210.6 177.7h7.2v7.2h-7.2zM245.4 177.7h7.2v7.2h-7.2zM160.3 186h7.2v7.2h-7.2zM173.4 186h7.2v7.2h-7.2zM119.5 201.7h7.1v7.2h-7.1zM160.3 201.7h7.2v7.2h-7.2z"/>
</g>
<!-- layer: A-DIM -->
<g fill="none" stroke="#000" stroke-width=".3">
<path d="M29.8 25.7h319.9v245.8h-319.9zM355.7 25.7h40v40h-40zM123 53.5v95.8M123 54.7h57.7M191.4 54.7h57.6M249 53.5v20.1M103.9 76.9h15.9M105.1 75.7v1.2M123 66.2h.9M133 66.2h10.4M133.8 65v8.6M154.2 66.2h11.8"/>
<path d="M163.9 65v5M174.9 66.2h5.5M177 65v5M189.3 66.2h12.7M192.6 65v5M204.9 66.2h21.3M214.2 65v8.6M237.1 66.2h11.9M255.8 76.9h5.9M260.5 76.9v16.8M103.9 85.2h15.9M105.1 85.2v9.7"/>
<path d="M260.5 98.5v34.8M103.9 115.3h15.9M105.1 105.7v27.6M255.8 115.3h5.9M105.1 138.1v25.1M260.5 138.1v25.1M103.9 156.1h12.3M255.8 156.1h5.9M105.1 174.1v16.7M260.5 174.1v16.7M103.9 181.3h12.3M105.1 195.7v9.6"/>
<path d="M177 196.5v24.9M192.6 192.9v28.5M214.2 192.9v28.5M249 192.9v28.5M255.8 181.3h5.9M260.5 195.7v9.6M103.9 205.3h12.3M123 212v9.4M163.9 212v9.4M170.6 205.3h91.1M123 220.2h18M145.9 220.2h20.1"/>
<path d="M174.9 220.2h5.5M189.3 220.2h12.7M204.9 220.2h21.3M237.1 220.2h11.9"/>
</g>
<!-- layer: Viewport -->
<path d="M29.8 25.7h319.9v245.8h-319.9z" fill="none" stroke="#00f" stroke-width=".3"/>
<!-- layer: A-WALL -->
<path d="M29.8 25.7h319.9v245.8h-319.9z" fill="none" stroke="#000" stroke-width=".3"/>
<g font-size="5.6">
<text x="148.6" y="263.7">COLUMN &amp; MAT LAYOUT</text>
<text x="213.7" y="263.7">PLAN</text>
</g>
<text font-size="4.2" x="359.6" y="206">DESING BY:</text>
<text font-size="4.2" fill="#f00" x="359.6" y="211.1">Patrick G.Fiindor</text>
<g font-size="3.8">
<text x="121.9" y="32.1">A</text>
<text x="132" y="31.8">A1</text>
<text x="162.5" y="32.1">B</text>
<text x="175.8" y="32.1">C</text>
<text x="191.4" y="32.1">D</text>
<text x="212.8" y="32.1">E</text>
<text x="247.6" y="32.1">F</text>
<text x="75.8" y="78">1</text>
<text x="300.9" y="78">1</text>
<text x="74.9" y="86.5">1D</text>
<text x="75.8" y="116.2">2</text>
<text x="300.9" y="116.2">2</text>
<text x="75.7" y="157.3">3</text>
<text x="300.9" y="157.3">3</text>
<text x="75.9" y="182.4">4</text>
<text x="301.1" y="182.4">4</text>
<text x="300.4" y="190.8">4B</text>
<text x="75.7" y="206.4">5</text>
<text x="300.8" y="206.4">5</text>
<text x="121.9" y="252.5">A</text>
<text x="162.5" y="252.5">B</text>
<text x="175.8" y="252.5">C</text>
<text x="191.4" y="252.5">D</text>
<text x="212.8" y="252.5">E</text>
<text x="247.6" y="252.5">F</text>
</g>
<g font-size="3.4">
<text x="180.4" y="55.7">52'-6&quot;</text>
<text x="123.9" y="67.3">4'-6&quot;</text>
<text x="143.2" y="67.3">12'-6&quot;</text>
<text x="165.8" y="67.3">5'-6&quot;</text>
<text x="180.2" y="67.3">6'-6&quot;</text>
<text x="201.8" y="67.3">9'</text>
<text x="226" y="67.3">14'-6&quot;</text>
<text x="106.2" y="85.7" transform="rotate(-90 106.2 85.7)">3'-6&quot;</text>
<text x="261.6" y="98.6" transform="rotate(-90 261.6 98.6)">16'</text>
<text x="106.2" y="105.9" transform="rotate(-90 106.2 105.9)">12'-6&quot;</text>
<text x="106.2" y="138.2" transform="rotate(-90 106.2 138.2)">17'</text>
<text x="261.6" y="138.2" transform="rotate(-90 261.6 138.2)">17'</text>
<text x="106.2" y="174.2" transform="rotate(-90 106.2 174.2)">10'-6&quot;</text>
<text x="261.6" y="174.2" transform="rotate(-90 261.6 174.2)">10'-6&quot;</text>
<text x="106.2" y="195.8" transform="rotate(-90 106.2 195.8)">10'</text>
<text x="261.6" y="195.8" transform="rotate(-90 261.6 195.8)">10'</text>
<text x="140.9" y="221.3">17'</text>
<text x="165.8" y="221.3">5'-6&quot;</text>
<text x="180.2" y="221.3">6'-6&quot;</text>
<text x="201.8" y="221.3">9'</text>
<text x="226" y="221.3">14'-6&quot;</text>
</g>
<g font-size="3.2">
<text x="356.3" y="68.8">CELL#+919542076807</text>
<text x="356.4" y="72.4">WhatsApp#+231770508020</text>
<text x="355.5" y="214.9">CELL#+231 77 711 2414</text>
<text x="355.5" y="221.9">2414</text>
<text x="355.6" y="218.5">WhatsApp#+231 77 711</text>
<text x="355.5" y="236.5">THREE(3) BEDROOMS</text>
<text x="357.4" y="239.9">RESIDENT</text>
<text x="358.5" y="243">MONROVIA,LIBERIA</text>
<text x="355.4" y="262.6">DATE:01/05/2023</text>
</g>
<g font-size="3">
<text x="356.4" y="231">Project Name and Address</text>
<text x="358.4" y="246.3">CLIENT NAME:</text>
</g>
<text font-size="3" fill="#f00" x="358.3" y="250">Fannie H wilson</text>
</svg>
